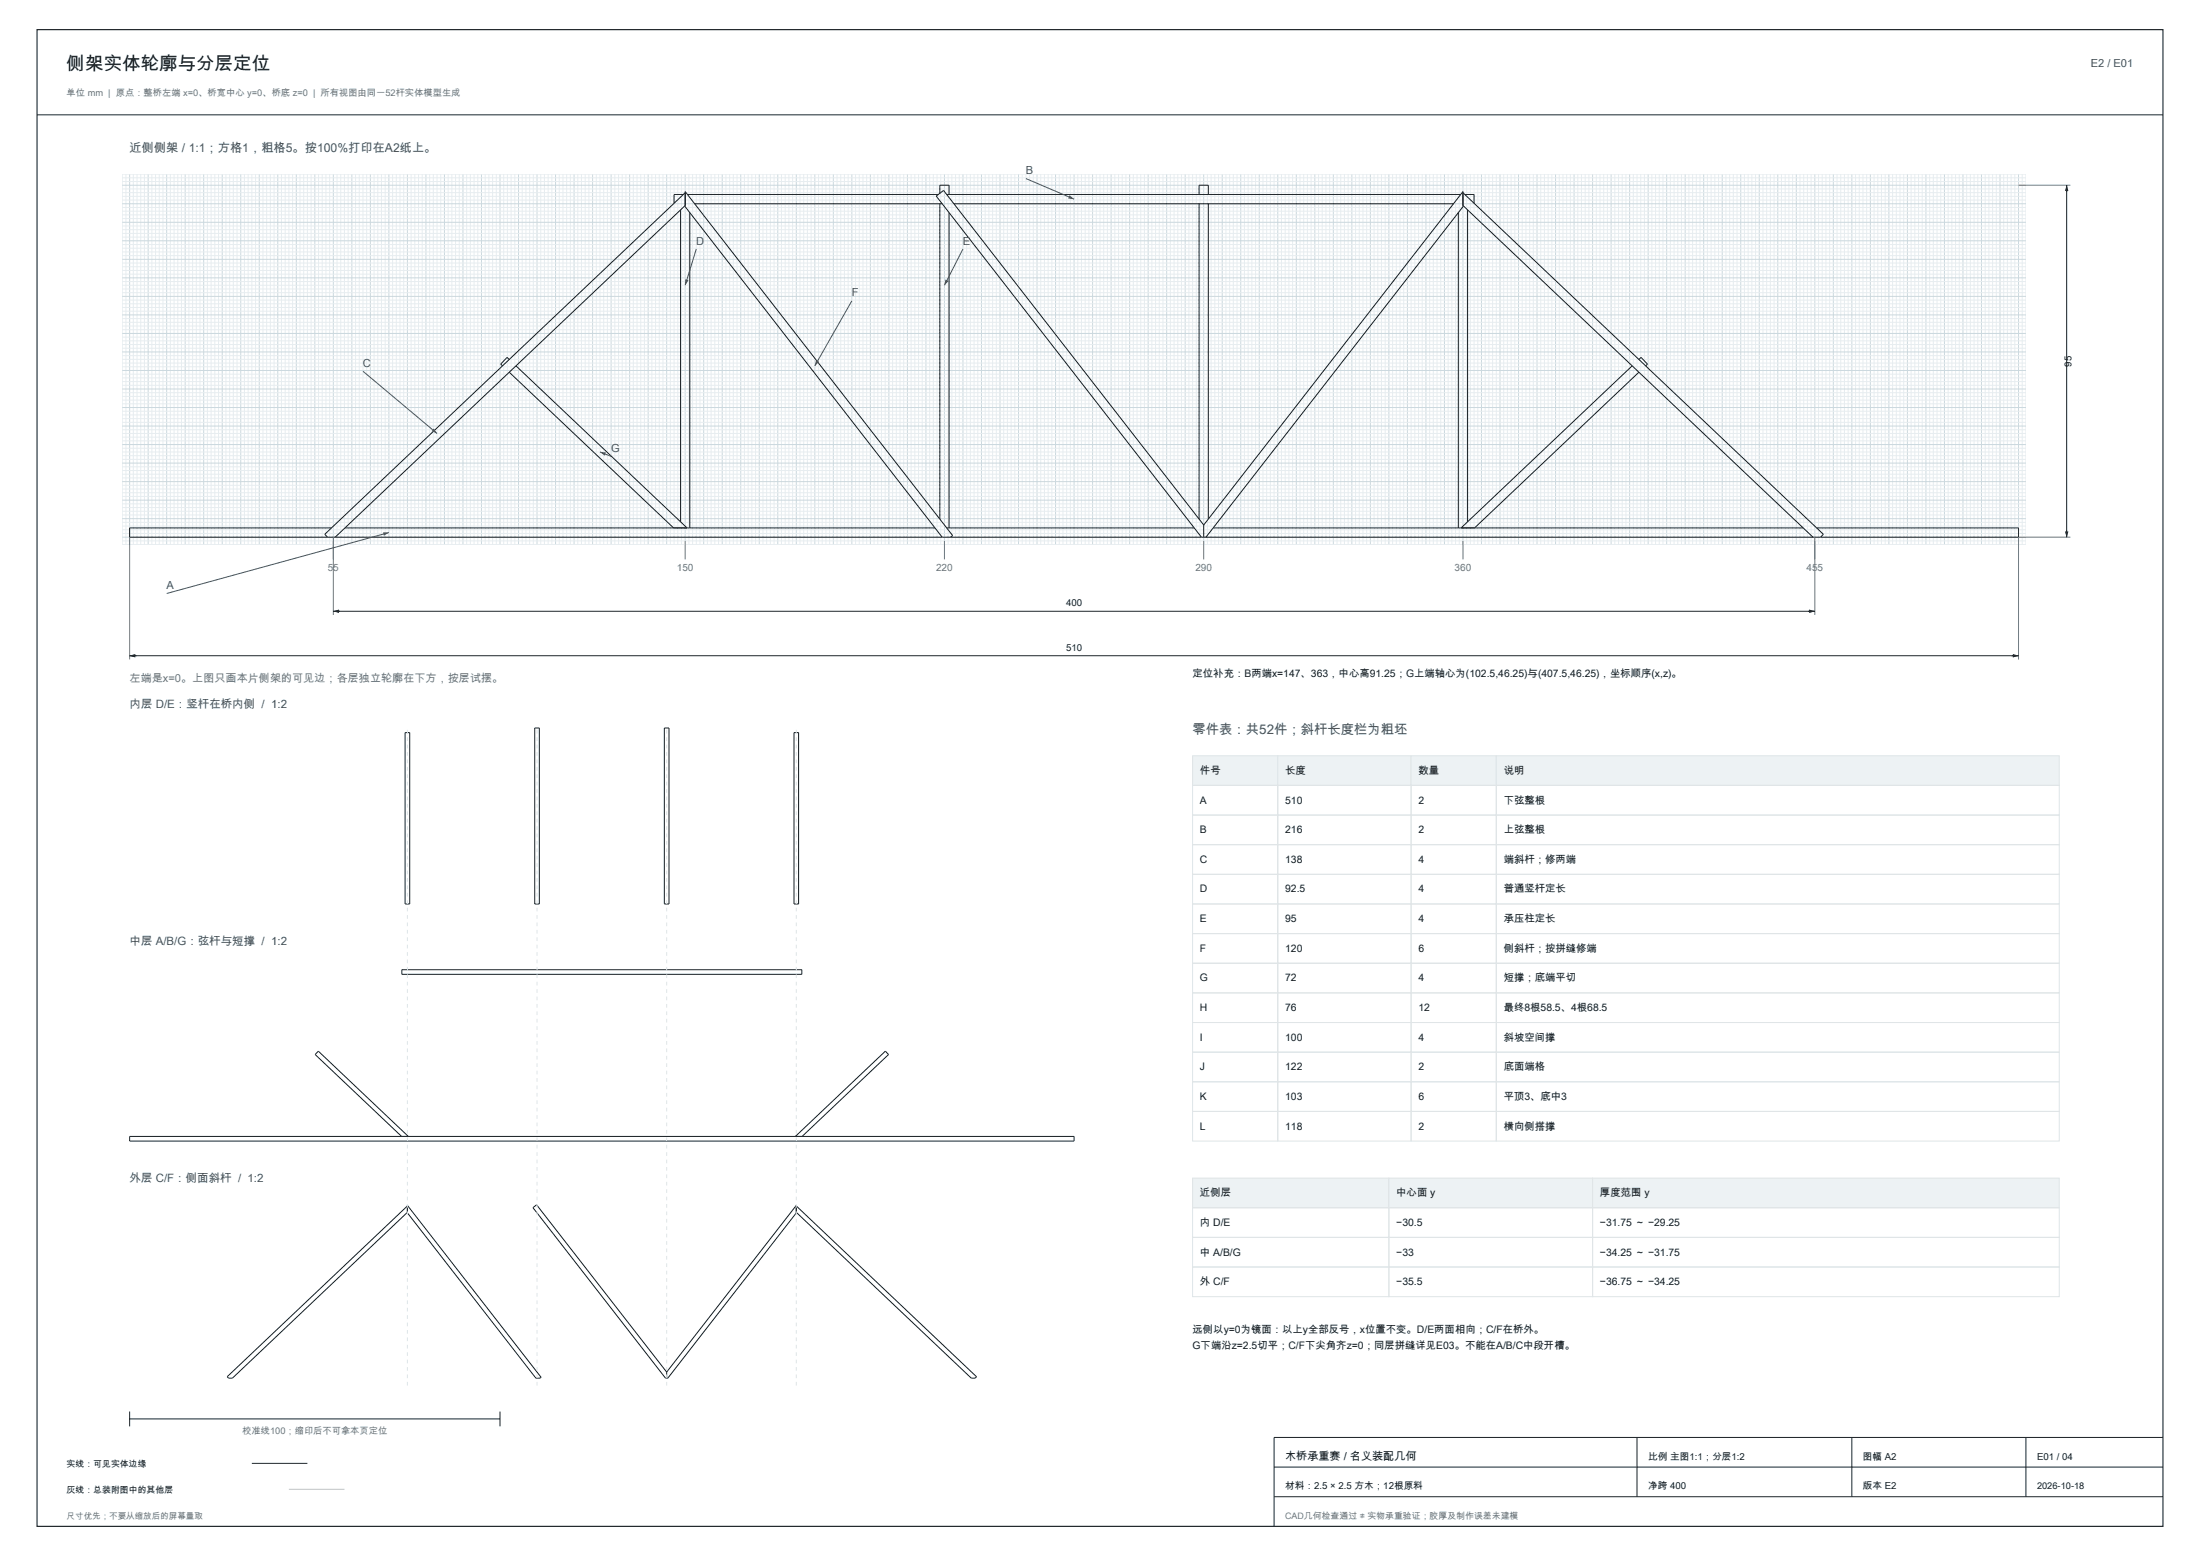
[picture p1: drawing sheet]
<svg xmlns="http://www.w3.org/2000/svg" width="594mm" height="420mm" viewBox="0 0 594 420" stroke-linecap="round" stroke-linejoin="round" font-family="sans-serif">
<path d="M10 8h574v404h-574z" fill="none" stroke="#151c20" stroke-width=".3"/>
<g fill="none" stroke="#151c20" stroke-width=".27">
<path d="M10 31h574M183.8 56.7v84.1M184.5 52.5h-2.5v2.4M185 52l-97.3 92.2 .7 .8M185 55.5l-94.5 89.5M185.6 52.5h67.7M186.3 57.4v85.1M187.6 55h66.8M253.8 52.2v-2.2h2.5v2.5M253.8 55v85.1M255.6 52.5h138.8M256.3 57.4v85.1"/>
<path d="M257.6 55h134.8M323.8 52.5v-2.5h2.5v2.5M323.8 55v85.1M326.3 55v85.1M393.8 57.4v85.1M395 52l97.3 92.2-.7 .8M395 55.5l94.5 89.5M395.5 52.5h2.5v2.4M396.3 56.7v84.1M137.5 97l-.6-.5-1.7 1.8 .5 .4M139.3 98.7l46.2 43.8M440.7 98.7l-46.2 43.8"/>
<path d="M442.5 97l.6-.5 1.7 1.8-.5 .4M137.5 100.5l44.4 42M442.5 100.5l-44.4 42M89.5 142.5h-54.5v2.5h510v-2.5h-54.5M93.1 142.5h159.3M254.4 145l-69.4-89.2v-4.1l72.2 92.9-.5 .4M255.6 142.5h66.8M325 141.7l70-90v4.1l-69.4 89.2M325 141.7v3.3M325 141.7l-70.2-90.3-2 1.5 71.6 92.1M327.6 142.5h159.3M35 177h1.8"/>
<path d="M68 395h15M344 396h240M442 388v16M500 388v16M547 388v16M584 388h-240v24M344 404h240"/>
</g>
<path d="M78 402h15" fill="none" stroke="#b9c0c4" stroke-width=".27"/>
<g fill="none" stroke="#e7edf0" stroke-width=".27">
<path d="M33 47h514v100h-514zM33 59h514M33 58h514M33 57h514M33 56h514M33 54h514M33 53h514M33 52h514M33 51h514M33 49h514M33 48h514M34 47v100"/>
<path d="M36 47v100M37 47v100M38 47v100M39 47v100M41 47v100M42 47v100M43 47v100M44 47v100M46 47v100M47 47v100M48 47v100M49 47v100"/>
<path d="M51 47v100M52 47v100M53 47v100M54 47v100M56 47v100M57 47v100M58 47v100M59 47v100M61 47v100M62 47v100M63 47v100M64 47v100"/>
<path d="M66 47v100M67 47v100M68 47v100M69 47v100M71 47v100M72 47v100M73 47v100M74 47v100M76 47v100M77 47v100M78 47v100M79 47v100"/>
<path d="M81 47v100M82 47v100M83 47v100M84 47v100M86 47v100M87 47v100M88 47v100M89 47v100M91 47v100M92 47v100M93 47v100M94 47v100"/>
<path d="M96 47v100M97 47v100M98 47v100M99 47v100M101 47v100M102 47v100M103 47v100M104 47v100M106 47v100M107 47v100M108 47v100M109 47v100"/>
<path d="M111 47v100M112 47v100M113 47v100M114 47v100M116 47v100M117 47v100M118 47v100M119 47v100M121 47v100M122 47v100M123 47v100M124 47v100"/>
<path d="M126 47v100M127 47v100M128 47v100M129 47v100M131 47v100M132 47v100M133 47v100M134 47v100M136 47v100M137 47v100M138 47v100M139 47v100"/>
<path d="M141 47v100M142 47v100M143 47v100M144 47v100M146 47v100M147 47v100M148 47v100M149 47v100M151 47v100M152 47v100M153 47v100M154 47v100"/>
<path d="M156 47v100M157 47v100M158 47v100M159 47v100M161 47v100M162 47v100M163 47v100M164 47v100M166 47v100M167 47v100M168 47v100M169 47v100"/>
<path d="M171 47v100M172 47v100M173 47v100M174 47v100M176 47v100M177 47v100M178 47v100M179 47v100M181 47v100M182 47v100M183 47v100M184 47v100"/>
<path d="M186 47v100M187 47v100M188 47v100M189 47v100M191 47v100M192 47v100M193 47v100M194 47v100M196 47v100M197 47v100M198 47v100M199 47v100"/>
<path d="M201 47v100M202 47v100M203 47v100M204 47v100M206 47v100M207 47v100M208 47v100M209 47v100M211 47v100M212 47v100M213 47v100M214 47v100"/>
<path d="M216 47v100M217 47v100M218 47v100M219 47v100M221 47v100M222 47v100M223 47v100M224 47v100M226 47v100M227 47v100M228 47v100M229 47v100"/>
<path d="M231 47v100M232 47v100M233 47v100M234 47v100M236 47v100M237 47v100M238 47v100M239 47v100M241 47v100M242 47v100M243 47v100M244 47v100"/>
<path d="M246 47v100M247 47v100M248 47v100M249 47v100M251 47v100M252 47v100M253 47v100M254 47v100M256 47v100M257 47v100M258 47v100M259 47v100"/>
<path d="M261 47v100M262 47v100M263 47v100M264 47v100M266 47v100M267 47v100M268 47v100M269 47v100M271 47v100M272 47v100M273 47v100M274 47v100"/>
<path d="M276 47v100M277 47v100M278 47v100M279 47v100M281 47v100M282 47v100M283 47v100M284 47v100M286 47v100M287 47v100M288 47v100M289 47v100"/>
<path d="M291 47v100M292 47v100M293 47v100M294 47v100M296 47v100M297 47v100M298 47v100M299 47v100M301 47v100M302 47v100M303 47v100M304 47v100"/>
<path d="M306 47v100M307 47v100M308 47v100M309 47v100M311 47v100M312 47v100M313 47v100M314 47v100M316 47v100M317 47v100M318 47v100M319 47v100"/>
<path d="M321 47v100M322 47v100M323 47v100M324 47v100M326 47v100M327 47v100M328 47v100M329 47v100M331 47v100M332 47v100M333 47v100M334 47v100"/>
<path d="M336 47v100M337 47v100M338 47v100M339 47v100M341 47v100M342 47v100M343 47v100M344 47v100M346 47v100M347 47v100M348 47v100M349 47v100"/>
<path d="M351 47v100M352 47v100M353 47v100M354 47v100M356 47v100M357 47v100M358 47v100M359 47v100M361 47v100M362 47v100M363 47v100M364 47v100"/>
<path d="M366 47v100M367 47v100M368 47v100M369 47v100M371 47v100M372 47v100M373 47v100M374 47v100M376 47v100M377 47v100M378 47v100M379 47v100"/>
<path d="M381 47v100M382 47v100M383 47v100M384 47v100M386 47v100M387 47v100M388 47v100M389 47v100M391 47v100M392 47v100M393 47v100M394 47v100"/>
<path d="M396 47v100M397 47v100M398 47v100M399 47v100M401 47v100M402 47v100M403 47v100M404 47v100M406 47v100M407 47v100M408 47v100M409 47v100"/>
<path d="M411 47v100M412 47v100M413 47v100M414 47v100M416 47v100M417 47v100M418 47v100M419 47v100M421 47v100M422 47v100M423 47v100M424 47v100"/>
<path d="M426 47v100M427 47v100M428 47v100M429 47v100M431 47v100M432 47v100M433 47v100M434 47v100M436 47v100M437 47v100M438 47v100M439 47v100"/>
<path d="M441 47v100M442 47v100M443 47v100M444 47v100M446 47v100M447 47v100M448 47v100M449 47v100M451 47v100M452 47v100M453 47v100M454 47v100"/>
<path d="M456 47v100M457 47v100M458 47v100M459 47v100M461 47v100M462 47v100M463 47v100M464 47v100M466 47v100M467 47v100M468 47v100M469 47v100"/>
<path d="M471 47v100M472 47v100M473 47v100M474 47v100M476 47v100M477 47v100M478 47v100M479 47v100M481 47v100M482 47v100M483 47v100M484 47v100"/>
<path d="M486 47v100M487 47v100M488 47v100M489 47v100M491 47v100M492 47v100M493 47v100M494 47v100M496 47v100M497 47v100M498 47v100M499 47v100"/>
<path d="M501 47v100M502 47v100M503 47v100M504 47v100M506 47v100M507 47v100M508 47v100M509 47v100M511 47v100M512 47v100M513 47v100M514 47v100"/>
<path d="M516 47v100M517 47v100M518 47v100M519 47v100M521 47v100M522 47v100M523 47v100M524 47v100M526 47v100M527 47v100M528 47v100M529 47v100"/>
<path d="M531 47v100M532 47v100M533 47v100M534 47v100M536 47v100M537 47v100M538 47v100M539 47v100M541 47v100M542 47v100M543 47v100M544 47v100"/>
<path d="M546 47v100M33 79h514M33 78h514M33 77h514M33 76h514M33 74h514M33 73h514M33 72h514M33 71h514M33 69h514M33 68h514M33 67h514"/>
<path d="M33 66h514M33 64h514M33 63h514M33 62h514M33 61h514M33 99h514M33 98h514M33 97h514M33 96h514M33 94h514M33 93h514M33 92h514"/>
<path d="M33 91h514M33 89h514M33 88h514M33 87h514M33 86h514M33 84h514M33 83h514M33 82h514M33 81h514M33 119h514M33 118h514M33 117h514"/>
<path d="M33 116h514M33 114h514M33 113h514M33 112h514M33 111h514M33 109h514M33 108h514M33 107h514M33 106h514M33 104h514M33 103h514M33 102h514"/>
<path d="M33 101h514M33 139h514M33 138h514M33 137h514M33 136h514M33 134h514M33 133h514M33 132h514M33 131h514M33 129h514M33 128h514M33 127h514"/>
<path d="M33 126h514M33 124h514M33 123h514M33 122h514M33 121h514M33 146h514M33 144h514M33 143h514M33 142h514M33 141h514"/>
</g>
<g fill="none" stroke="#cbd8de" stroke-width=".27">
<path d="M33 60h514M33 55h514M33 50h514M35 47v100M40 47v100M45 47v100M50 47v100M55 47v100M60 47v100M65 47v100M70 47v100M75 47v100"/>
<path d="M80 47v100M85 47v100M90 47v100M95 47v100M100 47v100M105 47v100M110 47v100M115 47v100M120 47v100M125 47v100M130 47v100M135 47v100"/>
<path d="M140 47v100M145 47v100M150 47v100M155 47v100M160 47v100M165 47v100M170 47v100M175 47v100M180 47v100M185 47v100M190 47v100M195 47v100"/>
<path d="M200 47v100M205 47v100M210 47v100M215 47v100M220 47v100M225 47v100M230 47v100M235 47v100M240 47v100M245 47v100M250 47v100M255 47v100"/>
<path d="M260 47v100M265 47v100M270 47v100M275 47v100M280 47v100M285 47v100M290 47v100M295 47v100M300 47v100M305 47v100M310 47v100M315 47v100"/>
<path d="M320 47v100M325 47v100M330 47v100M335 47v100M340 47v100M345 47v100M350 47v100M355 47v100M360 47v100M365 47v100M370 47v100M375 47v100"/>
<path d="M380 47v100M385 47v100M390 47v100M395 47v100M400 47v100M405 47v100M410 47v100M415 47v100M420 47v100M425 47v100M430 47v100M435 47v100"/>
<path d="M440 47v100M445 47v100M450 47v100M455 47v100M460 47v100M465 47v100M470 47v100M475 47v100M480 47v100M485 47v100M490 47v100M495 47v100"/>
<path d="M500 47v100M505 47v100M510 47v100M515 47v100M520 47v100M525 47v100M530 47v100M535 47v100M540 47v100M545 47v100M33 80h514M33 75h514"/>
<path d="M33 70h514M33 65h514M33 100h514M33 95h514M33 90h514M33 85h514M33 120h514M33 115h514M33 110h514M33 105h514M33 140h514M33 135h514"/>
<path d="M33 130h514M33 125h514M33 145h514"/>
</g>
<path d="M35 145v33M545 145v33" fill="none" stroke="#687782" stroke-width=".27"/>
<path d="M35 177l1.5-.5v1z" fill="#151c20"/>
<path d="M543.2 177h1.8" fill="none" stroke="#151c20" stroke-width=".27"/>
<path d="M543.5 176.5l1.5 .5-1.5 .5z" fill="#151c20"/>
<path d="M35 177h510" fill="none" stroke="#151c20" stroke-width=".27"/>
<path d="M286.8 172.9h6.4v3.6h-6.4z" fill-rule="evenodd" fill="#fff"/>
<path d="M90 145v21M490 145v21" fill="none" stroke="#687782" stroke-width=".27"/>
<path d="M90 165h1.8" fill="none" stroke="#151c20" stroke-width=".27"/>
<path d="M90 165l1.5-.5v1z" fill="#151c20"/>
<path d="M488.2 165h1.8" fill="none" stroke="#151c20" stroke-width=".27"/>
<path d="M488.5 164.5l1.5 .5-1.5 .5z" fill="#151c20"/>
<path d="M90 165h400" fill="none" stroke="#151c20" stroke-width=".27"/>
<path d="M286.8 160.9h6.4v3.6h-6.4z" fill-rule="evenodd" fill="#fff"/>
<path d="M545 50h14M545 145h14" fill="none" stroke="#687782" stroke-width=".27"/>
<path d="M558 50v95" fill="none" stroke="#151c20" stroke-width=".27"/>
<path d="M557.5 143.5h1l-.5 1.5z" fill="#151c20"/>
<path d="M558 50v1.8" fill="none" stroke="#151c20" stroke-width=".27"/>
<path d="M558 50l.5 1.5h-1z" fill="#151c20"/>
<path d="M90 146v5M185 146v5M255 146v5M325 146v5M395 146v5M490 146v5" fill="none" stroke="#687782" stroke-width=".27"/>
<path d="M105 143.7l-60 16.5" fill="none" stroke="#245978" stroke-width=".27"/>
<path d="M103.4 143.7h1.6l-1.3 .9z" fill="#245978"/>
<path d="M277 48.2l13 5.5" fill="none" stroke="#245978" stroke-width=".27"/>
<path d="M288.8 52.7l1.2 1-1.6-.1z" fill="#245978"/>
<path d="M98 100.2l20 16.8" fill="none" stroke="#245978" stroke-width=".27"/>
<path d="M117.1 115.7l.9 1.3-1.5-.6z" fill="#245978"/>
<path d="M230 81.2l-10 17.5" fill="none" stroke="#245978" stroke-width=".27"/>
<path d="M220.3 97.2l.9 .5-1.2 1z" fill="#245978"/>
<path d="M162 122l3 1.2" fill="none" stroke="#245978" stroke-width=".27"/>
<path d="M162 122l1.6 .1-.4 .9z" fill="#245978"/>
<path d="M188 67.2l-3 9.8" fill="none" stroke="#245978" stroke-width=".27"/>
<path d="M185 75.4l.9 .3-.9 1.3z" fill="#245978"/>
<path d="M260 67.2l-5 9.8" fill="none" stroke="#245978" stroke-width=".27"/>
<path d="M255.3 75.4l.8 .5-1.1 1.1z" fill="#245978"/>
<g fill="none" stroke="#151c20" stroke-width=".27">
<path d="M109.4 197.7h1.2v46.3h-1.2zM144.4 196.5h1.2v47.5h-1.2zM179.4 196.5h1.2v47.5h-1.2zM214.4 197.7h1.2v46.3h-1.2zM108.5 261.7h108v1.3h-108zM35 306.7h255v1.3h-255zM108.4 306.7l-23.3-22.1 .9-.9 24.2 23M214.8 306.7l24.2-23 .9 .9-23.3 22.1M110 325.5l-48.7 46.1 .4 .4h1l47.3-44.8M110 325.4l36.1 46.4-.3 .2h-1.1l-34.7-44.6zM143.9 326l1-.8 35.1 45.2 35-45v2l-34.7 44.6h-.6zM215 325.5l48.7 46.1-.4 .4h-1l-47.3-44.8"/>
<path d="M180 370.4v1.6"/>
</g>
<path d="M110 374v-178M145 374v-178M180 374v-178M215 374v-178" fill="none" stroke="#dfe5e7" stroke-width=".27" stroke-dasharray="1 1" stroke-linecap="butt"/>
<path d="M322 204h23v8h-23z" fill-rule="evenodd" fill="#edf2f4"/>
<path d="M322 204h23v8h-23z" fill="none" stroke="#dfe5e7" stroke-width=".27"/>
<path d="M345 204h36v8h-36z" fill-rule="evenodd" fill="#edf2f4"/>
<path d="M345 204h36v8h-36z" fill="none" stroke="#dfe5e7" stroke-width=".27"/>
<path d="M381 204h23v8h-23z" fill-rule="evenodd" fill="#edf2f4"/>
<path d="M381 204h23v8h-23z" fill="none" stroke="#dfe5e7" stroke-width=".27"/>
<path d="M404 204h152v8h-152z" fill-rule="evenodd" fill="#edf2f4"/>
<g fill="none" stroke="#dfe5e7" stroke-width=".27">
<path d="M322 212h23v8h-23zM322 220h23v8h-23zM345 212h36v8h-36zM345 220h36v8h-36zM381 212h23v8h-23zM381 220h23v8h-23zM404 204h152v8h-152zM404 212h152v8h-152zM404 220h152v8h-152zM322 228h23v8h-23zM322 236h23v8h-23zM345 228h36v8h-36z"/>
<path d="M345 236h36v8h-36zM381 228h23v8h-23zM381 236h23v8h-23zM404 228h152v8h-152zM404 236h152v8h-152zM322 244h23v8h-23zM322 252h23v8h-23zM322 260h23v8h-23zM345 244h36v8h-36zM345 252h36v8h-36zM345 260h36v8h-36zM381 244h23v8h-23z"/>
<path d="M381 252h23v8h-23zM381 260h23v8h-23zM404 244h152v8h-152zM404 252h152v8h-152zM404 260h152v8h-152zM322 268h23v8h-23zM322 276h23v8h-23zM345 268h36v8h-36zM345 276h36v8h-36zM381 268h23v8h-23zM381 276h23v8h-23zM404 268h152v8h-152z"/>
<path d="M404 276h152v8h-152zM322 284h23v8h-23zM322 292h23v8h-23zM322 300h23v8h-23zM345 284h36v8h-36zM345 292h36v8h-36zM345 300h36v8h-36zM381 284h23v8h-23zM381 292h23v8h-23zM381 300h23v8h-23zM404 284h152v8h-152zM404 292h152v8h-152z"/>
<path d="M404 300h152v8h-152z"/>
</g>
<path d="M322 318h53v8h-53z" fill-rule="evenodd" fill="#edf2f4"/>
<path d="M322 318h53v8h-53z" fill="none" stroke="#dfe5e7" stroke-width=".27"/>
<path d="M375 318h55v8h-55z" fill-rule="evenodd" fill="#edf2f4"/>
<path d="M375 318h55v8h-55z" fill="none" stroke="#dfe5e7" stroke-width=".27"/>
<path d="M430 318h126v8h-126z" fill-rule="evenodd" fill="#edf2f4"/>
<path d="M430 318h126v8h-126zM322 326h53v8h-53zM322 334h53v8h-53zM375 326h55v8h-55zM375 334h55v8h-55zM430 326h126v8h-126zM430 334h126v8h-126zM322 342h53v8h-53zM375 342h55v8h-55zM430 342h126v8h-126z" fill="none" stroke="#dfe5e7" stroke-width=".27"/>
<path d="M35 383h100M35 381v4M135 381v4" fill="none" stroke="#151c20" stroke-width=".27"/>
<text font-size="5" fill="#151c20" x="18" y="19">侧架实体轮廓与分层定位</text>
<text font-size="3.6" fill="#245978" x="322" y="198">零件表：共52件；斜杆长度栏为粗坯</text>
<text font-size="3.3" fill="#245978" x="35" y="41">近侧侧架 / 1:1；方格1，粗格5。按100%打印在A2纸上。</text>
<g font-size="3.1" fill="#245978">
<text x="35" y="191">内层 D/E：竖杆在桥内侧 / 1:2</text>
<text x="35" y="255">中层 A/B/G：弦杆与短撑 / 1:2</text>
<text x="35" y="319">外层 C/F：侧面斜杆 / 1:2</text>
</g>
<g font-size="3" fill="#245978">
<text x="564.5" y="18">E2 / E01</text>
<text x="277" y="47">B</text>
<text x="188" y="66">D</text>
<text x="260" y="66">E</text>
<text x="230" y="80">F</text>
<text x="98" y="99">C</text>
<text x="165" y="122">G</text>
<text x="45" y="159">A</text>
</g>
<text font-size="3" fill="#687782" x="35" y="184">左端是x=0。上图只画本片侧架的可见边；各层独立轮廓在下方，按层试摆。</text>
<text font-size="3" fill="#151c20" x="347" y="394">木桥承重赛 / 名义装配几何</text>
<g font-size="2.8" fill="#151c20">
<text x="322" y="182.8">定位补充：B两端x=147、363，中心高91.25；G上端轴心为(102.5,46.25)与(407.5,46.25)，坐标顺序(x,z)。</text>
<text x="324" y="208.9">件号</text>
<text x="347" y="208.9">长度</text>
<text x="383" y="208.9">数量</text>
<text x="406" y="208.9">说明</text>
<text x="324" y="216.9">A</text>
<text x="347" y="216.9">510</text>
<text x="383" y="216.9">2</text>
<text x="406" y="216.9">下弦整根</text>
<text x="324" y="224.9">B</text>
<text x="347" y="224.9">216</text>
<text x="383" y="224.9">2</text>
<text x="406" y="224.9">上弦整根</text>
<text x="324" y="232.9">C</text>
<text x="347" y="232.9">138</text>
<text x="383" y="232.9">4</text>
<text x="406" y="232.9">端斜杆；修两端</text>
<text x="324" y="240.9">D</text>
<text x="347" y="240.9">92.5</text>
<text x="383" y="240.9">4</text>
<text x="406" y="240.9">普通竖杆定长</text>
<text x="324" y="248.9">E</text>
<text x="347" y="248.9">95</text>
<text x="383" y="248.9">4</text>
<text x="406" y="248.9">承压柱定长</text>
<text x="324" y="256.9">F</text>
<text x="347" y="256.9">120</text>
<text x="383" y="256.9">6</text>
<text x="406" y="256.9">侧斜杆；按拼缝修端</text>
<text x="324" y="264.9">G</text>
<text x="347" y="264.9">72</text>
<text x="383" y="264.9">4</text>
<text x="406" y="264.9">短撑；底端平切</text>
<text x="324" y="272.9">H</text>
<text x="347" y="272.9">76</text>
<text x="383" y="272.9">12</text>
<text x="406" y="272.9">最终8根58.5、4根68.5</text>
<text x="324" y="280.9">I</text>
<text x="347" y="280.9">100</text>
<text x="383" y="280.9">4</text>
<text x="406" y="280.9">斜坡空间撑</text>
<text x="324" y="288.9">J</text>
<text x="347" y="288.9">122</text>
<text x="383" y="288.9">2</text>
<text x="406" y="288.9">底面端格</text>
<text x="324" y="296.9">K</text>
<text x="347" y="296.9">103</text>
<text x="383" y="296.9">6</text>
<text x="406" y="296.9">平顶3、底中3</text>
<text x="324" y="304.9">L</text>
<text x="347" y="304.9">118</text>
<text x="383" y="304.9">2</text>
<text x="406" y="304.9">横向侧搭撑</text>
<text x="324" y="322.9">近侧层</text>
<text x="377" y="322.9">中心面 y</text>
<text x="432" y="322.9">厚度范围 y</text>
<text x="324" y="330.9">内 D/E</text>
<text x="377" y="330.9">−30.5</text>
<text x="432" y="330.9">−31.75 ～ −29.25</text>
<text x="324" y="338.9">中 A/B/G</text>
<text x="377" y="338.9">−33</text>
<text x="432" y="338.9">−34.25 ～ −31.75</text>
<text x="324" y="346.9">外 C/F</text>
<text x="377" y="346.9">−35.5</text>
<text x="432" y="346.9">−36.75 ～ −34.25</text>
<text x="322" y="359.8">远侧以y=0为镜面：以上y全部反号，x位置不变。D/E两面相向；C/F在桥外。</text>
<text x="322" y="364.1">G下端沿z=2.5切平；C/F下尖角齐z=0；同层拼缝详见E03。不能在A/B/C中段开槽。</text>
</g>
<g font-size="2.7" fill="#687782">
<text x="88.5" y="154">55</text>
<text x="182.7" y="154">150</text>
<text x="252.7" y="154">220</text>
<text x="322.7" y="154">290</text>
<text x="392.7" y="154">360</text>
<text x="487.7" y="154">455</text>
</g>
<g font-size="2.6" fill="#151c20">
<text x="559.3" y="98.9" transform="rotate(-90 559.3 98.9)">95</text>
<text x="287.8" y="163.7">400</text>
<text x="287.8" y="175.7">510</text>
<text x="445" y="394">比例 主图1:1；分层1:2</text>
<text x="503" y="394">图幅 A2</text>
<text x="550" y="394">E01 / 04</text>
<text x="347" y="402">材料：2.5 × 2.5 方木；12根原料</text>
<text x="445" y="402">净跨 400</text>
<text x="503" y="402">版本 E2</text>
</g>
<g font-size="2.5" fill="#687782">
<text x="18" y="26">单位 mm | 原点：整桥左端 x=0、桥宽中心 y=0、桥底 z=0 | 所有视图由同一52杆实体模型生成</text>
<text x="65.4" y="387">校准线100；缩印后不可拿本页定位</text>
</g>
<text font-size="2.5" fill="#151c20" x="550" y="402">2026-10-18</text>
<g font-size="2.4" fill="#151c20">
<text x="18" y="396">实线：可见实体边缘</text>
<text x="18" y="403">灰线：总装附图中的其他层</text>
</g>
<text font-size="2.4" fill="#687782" x="347" y="410">CAD几何检查通过 ≠ 实物承重验证；胶厚及制作误差未建模</text>
<text font-size="2.3" fill="#687782" x="18" y="410">尺寸优先；不要从缩放后的屏幕量取</text>
</svg>
